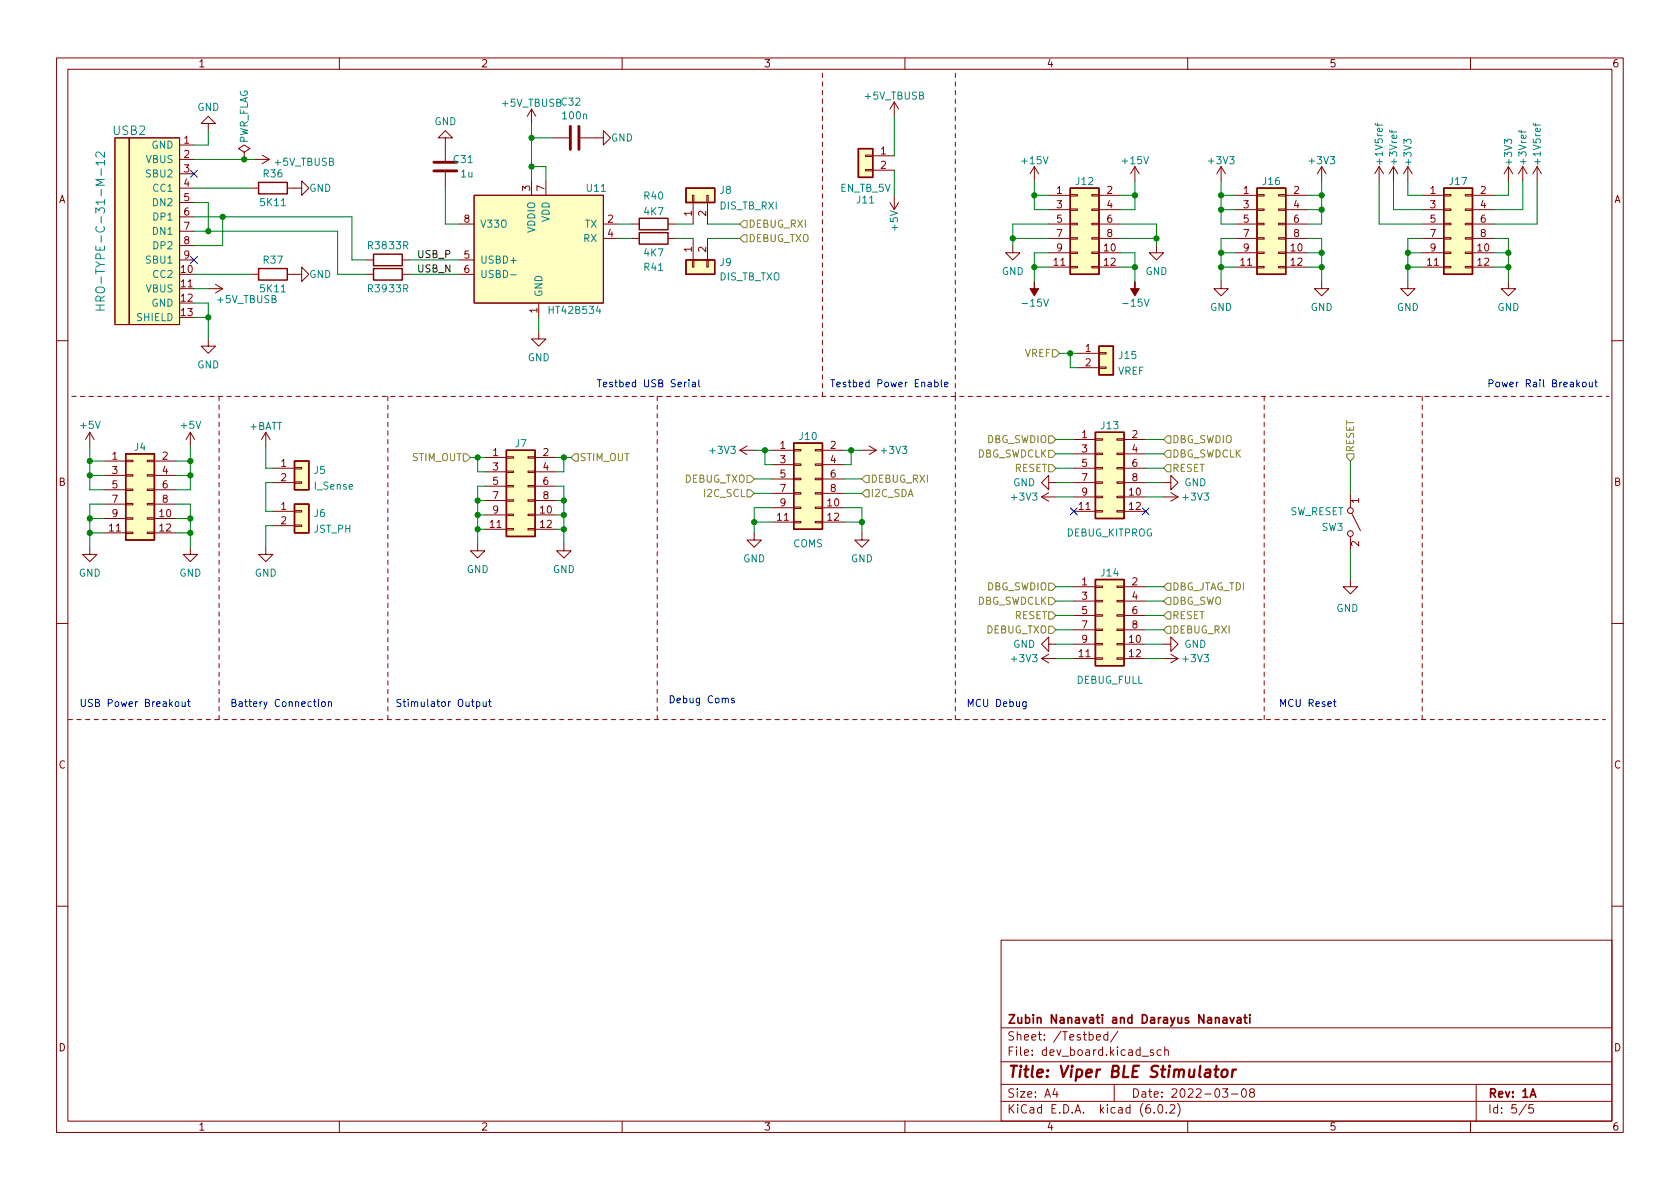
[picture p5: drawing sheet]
<svg xmlns="http://www.w3.org/2000/svg" width="297mm" height="210mm" viewBox="0 0 297 210" stroke-linecap="round" stroke-linejoin="round" font-family="sans-serif">
<g fill="none" stroke="#840000" stroke-width=".18">
<path d="M10 10.2h277v190.1h-277zM12 12.2h273v186.1h-273zM60 10.2v2M94 19.3v2.5M94 19.3l-.8 1.3M94 19.3l.7 1.3M110 10.2v2M158.1 18v2.6M158.1 18l-.7 1.3M158.1 18l.8 1.3M160 10.2v2M210 10.2v2"/>
<path d="M260 10.2v2M20.3 24.4h2.6v33h-2.6zM22.9 24.4h8.8v33h-8.8zM31.7 28.2h2.6M31.7 33.3h2.6M31.7 25.6h2.6M31.7 30.7h2.6M31.7 35.8h2.6M31.7 38.3h2.6M36.8 21.8h1.3l-1.3-1.2-1.2 1.2h1.2v1.3M43.2 26.9l1-.6-1-.7-1 .7 1 .6v1.3M43.2 28.2h.1"/>
<path d="M44.4 33.3h1.3M45.1 28.2h2.5M46.4 27.4l1.2 .8M47.6 28.2l-1.2 .8M50.8 33.3h2.5v-1.3l1.3 1.3-1.3 1.2v-1.2M78.7 24.4h1.3l-1.3-1.3-1.2 1.3h1.2v4M78.7 30.5v2.8M81.3 39.6h2.5M83.8 34.5h22.9v19.1h-22.9zM94 32v2.5M96.5 32v2.5M97.8 24.4h2.8"/>
<path d="M102.6 24.4h4.1v-1.3l1.2 1.3-1.2 1.2v-1.2M106.7 39.6h2.5M111.8 39.6h1.2M118.1 39.6h1.3M122.4 34.5h.3v1.3h-.3zM122.6 35.8v3.8M125 34.5h.2v1.3h-.2zM125.1 35.8v3.8M153 30h1.3v.2h-1.3zM153 27.4h1.3v.3h-1.3zM154.3 27.6h3.8M154.3 30.1h3.8"/>
<path d="M157.4 35.8l.7 1.3M158.1 34.5v2.6M158.9 35.8l-.8 1.3M182.9 29.5l-.8 1.2M182.9 29.5v2.5M182.9 29.5l.7 1.2M185.4 39.6h3.8M185.4 34.5h3.8M185.4 37.1h3.8M189.2 39.5h1.3v.2h-1.3zM189.2 37h1.3v.2h-1.3zM189.2 34.4h1.3v.3h-1.3z"/>
<path d="M193 39.5h1.3v.2h-1.3zM193 37h1.3v.2h-1.3zM193 34.4h1.3v.3h-1.3zM194.3 39.6h3.8M194.3 34.5h3.8M194.3 37.1h3.8M200.7 29.5l-.8 1.2M200.7 29.5v2.5M200.7 29.5l.7 1.2M215.9 29.5l-.8 1.2M215.9 29.5v2.5M215.9 29.5l.8 1.2"/>
<path d="M218.4 39.6h3.8M218.4 34.5h3.8M218.4 37.1h3.8M222.2 39.5h1.3v.2h-1.3zM222.2 37h1.3v.2h-1.3zM222.2 34.4h1.3v.3h-1.3zM226.1 39.5h1.2v.2h-1.2zM226.1 37h1.2v.2h-1.2zM226.1 34.4h1.2v.3h-1.2zM227.3 39.6h3.8M227.3 34.5h3.8M227.3 37.1h3.8"/>
<path d="M233.7 29.5l-.8 1.2M233.7 29.5v2.5M233.7 29.5l.7 1.2M243.8 29.5l-.7 1.2M243.8 29.5v2.5M243.8 29.5l.8 1.2M246.4 29.5l-.8 1.2M246.4 29.5v2.5M246.4 29.5l.7 1.2M248.9 29.5l-.7 1.2M248.9 29.5v2.5M248.9 29.5l.8 1.2"/>
<path d="M251.5 39.6h3.8M251.5 34.5h3.8M251.5 37.1h3.8M255.3 39.5h1.2v.2h-1.2zM255.3 37h1.2v.2h-1.2zM255.3 34.4h1.2v.3h-1.2zM259.1 39.5h1.2v.2h-1.2zM259.1 37h1.2v.2h-1.2zM259.1 34.4h1.2v.3h-1.2zM260.3 39.6h3.9M260.3 34.5h3.9M260.3 37.1h3.9"/>
<path d="M266.7 29.5l-.8 1.2M266.7 29.5v2.5M266.7 29.5l.8 1.2M269.2 29.5l-.7 1.2M269.2 29.5v2.5M269.2 29.5l.8 1.2M271.8 29.5l-.8 1.2M271.8 29.5v2.5M271.8 29.5l.7 1.2M31.7 51h2.6M31.7 46h2.6M31.7 40.9h2.6"/>
<path d="M31.7 43.4h2.6M36.8 59.9v1.3h1.3l-1.3 1.3-1.2-1.3h1.2M36.8 51h2.6M38.1 50.3l1.3 .7M39.4 51l-1.3 .8M44.4 48.5h1.3M50.8 48.5h2.5v-1.3l1.3 1.3-1.3 1.3v-1.3M64.8 48.5h1.2M64.8 46h1.2M71.1 48.5h1.3M71.1 46h1.3M81.3 48.5h2.5"/>
<path d="M81.3 46h2.5M95.2 58.7v1.2h1.3l-1.3 1.3-1.2-1.3h1.2M95.2 53.6v2.5M106.7 42.2h2.5M111.8 42.2h1.2M118.1 42.2h1.3M122.4 46h.3v1.2h-.3zM122.6 42.2v3.8M125 46h.2v1.2h-.2zM125.1 42.2v3.8M179.1 43.4v1.3h1.2l-1.2 1.3-1.3-1.3h1.3M185.4 42.2h3.8"/>
<path d="M185.4 44.7h3.8M185.4 47.2h3.8M189.2 47.1h1.3v.3h-1.3zM189.2 44.6h1.3v.2h-1.3zM189.2 42h1.3v.3h-1.3zM193 47.1h1.3v.3h-1.3zM193 44.6h1.3v.2h-1.3zM193 42h1.3v.3h-1.3zM194.3 42.2h3.8M194.3 44.7h3.8M194.3 47.2h3.8M204.5 43.4v1.3h1.2l-1.2 1.3-1.3-1.3h1.3"/>
<path d="M215.9 49.8v1.2h1.3l-1.3 1.3-1.3-1.3h1.3M218.4 42.2h3.8M218.4 44.7h3.8M218.4 47.2h3.8M222.2 47.1h1.3v.3h-1.3zM222.2 44.6h1.3v.2h-1.3zM222.2 42h1.3v.3h-1.3zM226.1 47.1h1.2v.3h-1.2zM226.1 44.6h1.2v.2h-1.2zM226.1 42h1.2v.3h-1.2zM227.3 42.2h3.8M227.3 44.7h3.8"/>
<path d="M227.3 47.2h3.8M233.7 49.8v1.2h1.2l-1.2 1.3-1.3-1.3h1.3M248.9 49.8v1.2h1.3l-1.3 1.3-1.3-1.3h1.3M251.5 42.2h3.8M251.5 44.7h3.8M251.5 47.2h3.8M255.3 47.1h1.2v.3h-1.2zM255.3 44.6h1.2v.2h-1.2zM255.3 42h1.2v.3h-1.2zM259.1 47.1h1.2v.3h-1.2zM259.1 44.6h1.2v.2h-1.2zM259.1 42h1.2v.3h-1.2z"/>
<path d="M260.3 42.2h3.9M260.3 44.7h3.9M260.3 47.2h3.9M266.7 49.8v1.2h1.3l-1.3 1.3-1.3-1.3h1.3M10 60.2h2M15.9 76.4l-.8 1.3M15.9 76.4v2.6M15.9 76.4l.7 1.3M33.7 76.4l-.8 1.3M33.7 76.4v2.6M33.7 76.4l.7 1.3M47 76.4l-.8 1.3"/>
<path d="M47 76.4v2.6M47 76.4l.8 1.3M130.8 79.6l1.3 .8M130.8 79.6h2.5M132.1 78.9l-1.3 .7M136.5 79.6h3.8M140.3 79.5h1.3v.3h-1.3zM144.1 79.5h1.3v.3h-1.3zM145.4 79.6h3.8M152.4 79.6h2.5M153.7 78.9l1.2 .7M154.9 79.6l-1.2 .8"/>
<path d="M189.9 77.7h3.8M190.5 62.5h3.8M190.5 65h3.8M193.7 77.6h1.2v.2h-1.2zM194.3 64.9h1.3v.2h-1.3zM194.3 62.4h1.3v.2h-1.3zM197.5 77.6h1.3v.2h-1.3zM198.8 77.7h3.8M285 60.2h2M15.9 96.8v1.2h1.2l-1.2 1.3-1.3-1.3h1.3M18.4 81.5h3.8M18.4 91.7h3.8"/>
<path d="M18.4 94.2h3.8M18.4 84.1h3.8M18.4 86.6h3.8M18.4 89.1h3.8M22.2 94.1h1.3v.3h-1.3zM22.2 91.6h1.3v.2h-1.3zM22.2 89h1.3v.3h-1.3zM22.2 86.5h1.3v.2h-1.3zM22.2 83.9h1.3v.3h-1.3zM22.2 81.4h1.3v.3h-1.3zM26 94.1h1.3v.3h-1.3zM26 91.6h1.3v.2h-1.3z"/>
<path d="M26 89h1.3v.3h-1.3zM26 86.5h1.3v.2h-1.3zM26 83.9h1.3v.3h-1.3zM26 81.4h1.3v.3h-1.3zM27.3 81.5h3.8M27.3 91.7h3.8M27.3 94.2h3.8M27.3 84.1h3.8M27.3 86.6h3.8M27.3 89.1h3.8M33.7 96.8v1.2h1.2l-1.2 1.3-1.3-1.3h1.3M47 96.8v1.2h1.3l-1.3 1.3-1.3-1.3h1.3"/>
<path d="M48.3 90.4h3.8M48.3 93h3.8M48.3 82.8h3.8M48.3 85.3h3.8M52.1 92.8h1.2v.3h-1.2zM52.1 90.3h1.2v.2h-1.2zM52.1 85.2h1.2v.3h-1.2zM52.1 82.7h1.2v.2h-1.2zM84.5 96.1v1.3h1.2l-1.2 1.3-1.3-1.3h1.3M85.7 80.9h3.8M85.7 91.1h3.8M85.7 93.6h3.8"/>
<path d="M85.7 83.4h3.8M85.7 86h3.8M85.7 88.5h3.8M89.5 93.5h1.3v.2h-1.3zM89.5 90.9h1.3v.3h-1.3zM89.5 88.4h1.3v.2h-1.3zM89.5 85.8h1.3v.3h-1.3zM89.5 83.3h1.3v.3h-1.3zM89.5 80.8h1.3v.2h-1.3zM93.3 93.5h1.3v.2h-1.3zM93.3 90.9h1.3v.3h-1.3zM93.3 88.4h1.3v.2h-1.3z"/>
<path d="M93.3 85.8h1.3v.3h-1.3zM93.3 83.3h1.3v.3h-1.3zM93.3 80.8h1.3v.2h-1.3zM94.6 80.9h3.8M94.6 91.1h3.8M94.6 93.6h3.8M94.6 83.4h3.8M94.6 86h3.8M94.6 88.5h3.8M99.7 96.1v1.3h1.3l-1.3 1.3-1.3-1.3h1.3M133.3 94.2v1.3h1.3l-1.3 1.3-1.2-1.3h1.2M136.5 89.8h3.8"/>
<path d="M136.5 92.3h3.8M136.5 82.2h3.8M136.5 84.7h3.8M136.5 87.2h3.8M140.3 92.2h1.3v.3h-1.3zM140.3 89.7h1.3v.2h-1.3zM140.3 87.1h1.3v.3h-1.3zM140.3 84.6h1.3v.2h-1.3zM140.3 82h1.3v.3h-1.3zM144.1 92.2h1.3v.3h-1.3zM144.1 89.7h1.3v.2h-1.3zM144.1 87.1h1.3v.3h-1.3z"/>
<path d="M144.1 84.6h1.3v.2h-1.3zM144.1 82h1.3v.3h-1.3zM145.4 89.8h3.8M145.4 92.3h3.8M145.4 82.2h3.8M145.4 84.7h3.8M145.4 87.2h3.8M152.4 94.2v1.3h1.3l-1.3 1.3-1.3-1.3h1.3M184.1 87.9h2.6M184.1 87.9l1.3 .7M185.4 85.3v-1.2l-1.3 1.2 1.3 1.3v-1.3h1.3M185.4 87.1l-1.3 .8"/>
<path d="M189.9 87.9h3.8M189.9 90.4h3.8M189.9 82.8h3.8M189.9 85.3h3.8M189.9 80.3h3.8M193.7 90.3h1.2v.2h-1.2zM193.7 87.8h1.2v.2h-1.2zM193.7 85.2h1.2v.3h-1.2zM193.7 82.7h1.2v.2h-1.2zM193.7 80.1h1.2v.3h-1.2zM197.5 90.3h1.3v.2h-1.3zM197.5 87.8h1.3v.2h-1.3z"/>
<path d="M197.5 85.2h1.3v.3h-1.3zM197.5 82.7h1.3v.2h-1.3zM197.5 80.1h1.3v.3h-1.3zM198.8 87.9h3.8M198.8 90.4h3.8M198.8 82.8h3.8M198.8 85.3h3.8M198.8 80.3h3.8M205.7 85.3h1.3v1.3l1.3-1.3-1.3-1.2v1.2M205.7 87.9h2.6M207 87.1l1.3 .8M208.3 87.9l-1.3 .7"/>
<path d="M238.8 87.2v2.6M238.8 94.9v2.5M239 90.8l1.5 3M10 110.2h2M184.1 116.5h2.6M184.1 116.5l1.3 .7M185.4 113.9v-1.3l-1.3 1.3 1.3 1.3v-1.3h1.3M185.4 115.7l-1.3 .8M189.9 116.5h3.8M189.9 103.8h3.8M189.9 113.9h3.8M189.9 106.3h3.8"/>
<path d="M189.9 108.8h3.8M189.9 111.4h3.8M193.7 116.3h1.2v.3h-1.2zM193.7 113.8h1.2v.2h-1.2zM193.7 111.2h1.2v.3h-1.2zM193.7 108.7h1.2v.3h-1.2zM193.7 106.2h1.2v.2h-1.2zM193.7 103.6h1.2v.3h-1.2zM197.5 116.3h1.3v.3h-1.3zM197.5 113.8h1.3v.2h-1.3zM197.5 111.2h1.3v.3h-1.3zM197.5 108.7h1.3v.3h-1.3z"/>
<path d="M197.5 106.2h1.3v.2h-1.3zM197.5 103.6h1.3v.3h-1.3zM198.8 116.5h3.8M198.8 103.8h3.8M198.8 113.9h3.8M198.8 106.3h3.8M198.8 108.8h3.8M198.8 111.4h3.8M205.7 113.9h1.3v-1.3l1.3 1.3-1.3 1.3v-1.3M205.7 116.5h2.6M207 115.7l1.3 .8M208.3 116.5l-1.3 .7"/>
<path d="M238.8 102.5v1.3h1.2l-1.2 1.2-1.3-1.2h1.3M285 110.2h2M10 160.2h2M177 166.3h108v32h-108zM285 160.2h2M60 198.3v2M110 198.3v2M160 198.3v2M177 194.8h108M177 191.8h108M177 187.8h108M177 181.8h108"/>
<path d="M186.5 192.5l-.4 1h1M186.9 193v1M193.9 183.4l.7-.1-.1-.3-.4-.1-.2 .2v.8h.6M195.9 183l-.5-.1-.3 .3v.4l.2 .3h.6M195.9 182.4v1.5M197 191.8v3M197.6 182.4l-1.2 1.9M201.9 186.8h1.2M203.9 185.7l-.3-.1-.2 .2v.3l.5 .1v.4h-.5M204.1 196.7v.1M204.9 195.4l.2-.1a.81 .81 0 0 1 .6 .7 .81 .81 0 0 1-.3 .8h-.2a.81 .81 0 0 1-.6-.6 .81 .81 0 0 1 .3-.8zM205.3 185.7l-.4-.1-.3 .3v.4l.1 .3h.6"/>
<path d="M205.9 185.8l.2-.2 .4 .1 .1 .9M205.9 185.1v1.5M206.2 196.7v.1M206.9 195.5l.5-.2 .2 .2 .1 .3-.9 1h.9M208.2 195.1a1.72 1.72 0 0 1 0 2.3M210 198.3v2M216.1 192.5h1l-.5 .6 .4 .1v.7l-.2 .1h-.4l-.3-.1M217.7 193.5h1.2M219.7 192.6l.2-.1a.81 .81 0 0 1 .5 .7 .81 .81 0 0 1-.3 .8h-.1a.81 .81 0 0 1-.6-.6 .81 .81 0 0 1 .3-.8zM221.2 193.2l-.3-.3 .1-.2 .2-.2 .4 .1 .2 .2-.1 .2-.6 .2-.2 .3 .1 .4 .2 .1h.4l.2-.3-.1-.4-.2-.1M260 198.3v2M261 191.8v6.5"/>
<path d="M269.9 195.3l-1.3 1.9M271.1 195.3h-.7l-.1 .7 .2-.1 .5 .1 .2 .2-.1 .5-.2 .1-.6-.1"/>
<circle cx="238.8" cy="94.4" r=".51"/>
<circle cx="238.8" cy="90.3" r=".51"/>
</g>
<path d="M217.5 179.9l.3 1 .4-1M219.9 179.9h.6M220.1 179.4v1.3l.4 .2M221 179.4v.2M221 179.9v1M216.3 180h.5l.1 .9M216.9 180.3l-.5 .1a.29 .29 0 0 0-.2 .2 .29 .29 0 0 0 .2 .3h.5M218.8 180h.5l.1 .9M219.4 180.3l-.5 .1a.29 .29 0 0 0-.2 .2 .29 .29 0 0 0 .2 .3h.5M270.6 194l.5-1.5 .5 1.5" fill="none" stroke="#840000" stroke-width=".3"/>
<path d="M214.7 189.1h.8M215.1 188.5l-.2 1.7 .1 .2 .3 .1M216.1 189.3a.52 .52 0 0 1 .6-.2 .52 .52 0 0 1 .4 .4l-.1 .6a.55 .55 0 0 1-.5 .4 .55 .55 0 0 1-.6-.4zM218 189.1l-.2 1.4M218.5 189.1l-.4 .1-.2 .3" fill="none" stroke="#840000" stroke-width=".4"/>
<g fill="none" stroke="#840000" stroke-width=".25">
<path d="M45.7 32.3h5.1v2h-5.1zM113 38.6h5.1v2h-5.1zM121.3 33.3h5.1v2.5h-5.1zM151.8 26.3h2.5v5.1h-2.5zM189.2 33.3h5.1v15.2h-5.1zM222.2 33.3h5.1v15.2h-5.1zM255.3 33.3h5v15.2h-5zM45.7 47.5h5.1v2h-5.1zM66 47.5h5.1v2h-5.1zM66 45h5.1v2h-5.1zM113 41.1h5.1v2.1h-5.1zM121.3 46h5.1v2.5h-5.1z"/>
<path d="M89.5 79.6h5.1v15.3h-5.1zM140.3 78.4h5.1v15.2h-5.1zM193.7 76.4h5.1v15.3h-5.1zM194.3 61.2h2.5v5.1h-2.5zM22.2 80.3h5.1v15.2h-5.1zM52.1 89.1h2.5v5.1h-2.5zM52.1 81.5h2.5v5.1h-2.5zM193.7 102.5h5.1v15.2h-5.1z"/>
</g>
<g fill="#ffffc2" stroke="#ffffc2" stroke-width=".18">
<path d="M89.5 79.6h5.1v15.3h-5.1z"/>
<path d="M83.8 34.5h22.9v19.1h-22.9z"/>
<path d="M121.3 33.3h5.1v2.5h-5.1z"/>
<path d="M121.3 46h5.1v2.5h-5.1z"/>
<path d="M194.3 61.2h2.5v5.1h-2.5z"/>
<path d="M151.8 26.3h2.5v5.1h-2.5z"/>
<path d="M20.3 24.4h2.6v33h-2.6z"/>
<path d="M22.9 24.4h8.8v33h-8.8z"/>
<path d="M22.2 80.3h5.1v15.2h-5.1z"/>
<path d="M52.1 89.1h2.5v5.1h-2.5z"/>
<path d="M52.1 81.5h2.5v5.1h-2.5z"/>
<path d="M222.2 33.3h5.1v15.2h-5.1z"/>
<path d="M189.2 33.3h5.1v15.2h-5.1z"/>
<path d="M193.7 76.4h5.1v15.3h-5.1z"/>
<path d="M140.3 78.4h5.1v15.2h-5.1z"/>
<path d="M193.7 102.5h5.1v15.2h-5.1z"/>
<path d="M255.3 33.3h5v15.2h-5z"/>
</g>
<g fill="none" stroke="#008484" stroke-width=".18">
<path d="M18.5 28.8h-1.6l.5 .4M18.5 26.9v.9l-1.1-.9-.3 .1-.2 .2 .2 .6M18.5 28.3v.9M243.1 21.8l.2 .3h1.1M243.6 21.8v.5M271.1 21.8l.2 .3h1.1M271.5 21.8v.5M16.9 54.8h1.6M16.9 54h1.6M17.7 54v.8M17.7 53.2v-.7l-.2-.1h-.4l-.2 .2v.6h1.6M18.5 52.4l-.8 .5"/>
<path d="M90.3 48.6h1"/>
</g>
<path d="M76.7 28.7h4.1M76.7 30.2h4.1M100.8 22.3v4.1M102.4 22.3v4.1" fill="none" stroke="#840000" stroke-width=".51"/>
<g fill="#840000" stroke="#840000" stroke-width=".18">
<path d="M200.7 49.8v1.2h.7l-.7 1.3-.8-1.3h.8z"/>
<path d="M182.9 49.8v1.2h.7l-.7 1.3-.8-1.3h.8z"/>
</g>
<g fill="none" stroke="#848400" stroke-width=".18">
<path d="M131.4 39h.7v1.3h-.7l-.6-.7zM131.4 41.5h.7v1.3h-.7l-.6-.6zM185.4 79.6h.7l.6 .7-.6 .6h-.7zM185.4 77.1h.7l.6 .6-.6 .7h-.7zM186.1 61.8h.6l.6 .7-.6 .6h-.6zM206.4 79.6h.6v1.3h-.6l-.7-.6zM206.4 77.1h.6v1.3h-.6l-.7-.7zM81.9 80.3h.6l.7 .6-.7 .6h-.6zM101.6 80.3h.6v1.2h-.6l-.6-.6zM132.1 86.6h.6l.6 .6-.6 .7h-.6zM132.1 84.1h.6l.6 .6-.6 .6h-.6zM153 84.1h.7v1.2h-.7l-.6-.6z"/>
<path d="M153 86.6h.7v1.3h-.7l-.6-.7zM185.4 82.2h.7l.6 .6-.6 .6h-.7zM206.4 82.2h.6v1.2h-.6l-.7-.6zM238.1 80.3h1.3v.6l-.6 .6-.7-.6zM185.4 105.7h.7l.6 .6-.6 .6h-.7zM185.4 103.1h.7l.6 .7-.6 .6h-.7zM185.4 110.7h.7l.6 .7-.6 .6h-.7zM185.4 108.2h.7l.6 .6-.6 .7h-.7zM206.4 103.1h.6v1.3h-.6l-.7-.6zM206.4 105.7h.6v1.2h-.6l-.7-.6zM206.4 110.7h.6v1.3h-.6l-.7-.6zM206.4 108.2h.6v1.3h-.6l-.7-.7z"/>
</g>
<g fill="none" stroke="#0000c2" stroke-width=".18">
<path d="M121.8 67.1v.2M121.8 67.6v.8M122.4 67.6h.5l.1 .8M123 67.9h-.5l-.1 .2 .1 .3h.5M123.6 67.1v1.1l.2 .2M165.3 67.6h.3l.3 .2-.1 .6h-.5M165.3 67.1v1.3M166.4 67.1v1.1l.2 .2M167 68l.6-.1v-.3h-.4l-.2 .2 .1 .6h.5M279.8 67.7l.2-.1 .4 .1v.5l-.1 .2h-.3l-.2-.1zM281 67.6v.8h.4l.1-.1M281.5 67.6v.8"/>
<path d="M282 67.6h.4M282.1 67.1v1.1l.3 .2M31.1 124.1h.3l.2 .2v.4l-.2 .2h-.3l-.1-.2zM32.2 124.1v.8h.4l.1-.1M32.7 124.1v.8M33.2 124.1h.4M33.3 123.7v1.1l.3 .1M56.3 123.7v.1M56.3 124.1v.8M57 124.1h.3l.2 .2v.4l-.2 .2h-.3l-.1-.2zM58.1 124.2l.2-.1h.3v.8M58.1 124.1v.8"/>
<path d="M84.3 124.1h.3l.3 .2-.2 .6h-.4M84.3 124.1v1.3M85.4 124.1l.1 .8h.3l.2-.1M86 124.1v.8M86.4 124.1h.5M86.6 123.7v1.1l.3 .1M129.8 123.5h-.3l-.2 .1 .1 .2 .4 .1v.3h-.5M181.4 124.1v1l-.2 .3-.3-.1M181.4 124.1h-.3l-.3 .2 .1 .6h.5M235.8 124.1h.4M235.9 123.7v1.1l.3 .1"/>
</g>
<path d="M145.4 12.9v57.2M168.9 12.9v57.2M12.7 70.1h271.8M38.7 70.1v57.1M68.6 70.1v57.1M116.2 70.1v57.1M168.9 70.1v57.1M223.5 70.1v57.1M251.5 70.1v57.1M12.1 127.2h271.7" fill="none" stroke="#840000" stroke-width=".18" stroke-dasharray=".8 .8"/>
<g fill="none" stroke="#008400" stroke-width=".18">
<path d="M34.3 28.2h10.8M34.3 35.8h2.5v5.1M34.3 33.3h10.1M34.3 38.3h27.9v7.7h2.6M36.8 23.1v2.5h-2.5M39.4 38.3v5.1h-5.1M78.7 33.3v6.3h2.6M94 29.5h2.5v2.5M94 21.8v10.2M94 24.4h3.8M109.2 39.6h2.6M119.4 39.6h3.2"/>
<path d="M125.1 39.6h5.7M158.1 20.6v7M158.1 30.1v4.4M182.9 34.5h2.5M182.9 32v5.1h2.5M185.4 39.6h-6.3v3.8M198.1 39.6h6.4v3.8M198.1 34.5h2.6M200.7 32v5.1h-2.6M215.9 32v7.6h2.5M215.9 34.5h2.5M215.9 37.1h2.5"/>
<path d="M231.1 34.5h2.6M231.1 37.1h2.6M233.7 32v7.6h-2.6M243.8 32v7.6h7.7M246.4 32v5.1h5.1M248.9 32v2.5h2.6M266.7 32v2.5h-2.5M269.2 32v5.1h-5M271.8 32v7.6h-7.6M34.3 48.5h10.1M34.3 40.9h25.4v7.6h5.1M34.3 53.6h2.5v6.3"/>
<path d="M34.3 56.1h2.5M34.3 51h2.5M72.4 48.5h8.9M72.4 46h8.9M95.2 56.1v2.6M109.2 42.2h2.6M119.4 42.2h3.2M125.1 42.2h5.7M179.1 42.2h6.3M182.9 47.2h2.5M185.4 44.7h-2.5v5.1M198.1 42.2h6.4"/>
<path d="M198.1 44.7h2.6v5.1M198.1 47.2h2.6M215.9 44.7h2.5M215.9 47.2h2.5M218.4 42.2h-2.5v7.6M231.1 42.2h2.6v7.6M231.1 44.7h2.6M231.1 47.2h2.6M248.9 44.7h2.6M248.9 47.2h2.6M251.5 42.2h-2.6v7.6M264.2 42.2h2.5v7.6"/>
<path d="M264.2 44.7h2.5M264.2 47.2h2.5M15.9 79v7.6h2.5M33.7 79v7.6h-2.6M47 79v3.8h1.3M133.3 79.6h3.2M135.3 79.6v2.6h1.2M149.2 79.6h3.2M150.5 79.6v2.6h-1.3M186.7 77.7h3.2M187.3 62.5h3.2M189.2 62.5v2.5h1.3"/>
<path d="M202.6 77.7h3.1M15.9 91.7h2.5M15.9 94.2h2.5M15.9 81.5h2.5M15.9 84.1h2.5M18.4 89.1h-2.5v7.7M31.1 89.1h2.6v7.7M31.1 91.7h2.6M31.1 94.2h2.6M31.1 81.5h2.6M31.1 84.1h2.6M48.3 85.3h-1.3v5.1h1.3"/>
<path d="M48.3 93h-1.3v3.8M83.2 80.9h2.5M84.5 80.9v2.5h1.2M84.5 88.5h1.2M84.5 91.1h1.2M84.5 93.6h1.2M85.7 86h-1.2v10.1M98.4 86h1.3v10.1M98.4 80.9h2.6M98.4 88.5h1.3M98.4 91.1h1.3M98.4 93.6h1.3"/>
<path d="M99.7 80.9v2.5h-1.3M133.3 87.2h3.2M133.3 92.3h3.2M133.3 84.7h3.2M136.5 89.8h-3.2v4.4M149.2 89.8h3.2v4.4M149.2 87.2h3.2M149.2 92.3h3.2M149.2 84.7h3.2M186.7 80.3h3.2M186.7 85.3h3.2M186.7 87.9h3.2"/>
<path d="M186.7 82.8h3.2M202.6 80.3h3.1M202.6 85.3h3.1M202.6 87.9h3.1M202.6 82.8h3.1M238.8 81.5v5.7M238.8 97.4v5.1M186.7 106.3h3.2M186.7 113.9h3.2M186.7 116.5h3.2M186.7 111.4h3.2M186.7 108.8h3.2"/>
<path d="M186.7 103.8h3.2M202.6 106.3h3.1M202.6 113.9h3.1M202.6 116.5h3.1M202.6 111.4h3.1M202.6 108.8h3.1M202.6 103.8h3.1"/>
</g>
<path d="M33.7 30.1l1.2 1.2M34.9 30.1l-1.2 1.2M33.7 45.4l1.2 1.2M34.9 45.4l-1.2 1.2M189.3 89.8l1.2 1.2M190.5 89.8l-1.2 1.2M202 89.8l1.2 1.2M203.2 89.8l-1.2 1.2" fill="none" stroke="#000084" stroke-width=".18"/>
<g fill="#008400" stroke="#008400" stroke-width=".18">
<circle cx="99.7" cy="80.9" r=".46"/>
<circle cx="99.7" cy="91.1" r=".46"/>
<circle cx="99.7" cy="88.5" r=".46"/>
<circle cx="84.5" cy="80.9" r=".46"/>
<circle cx="99.7" cy="93.6" r=".46"/>
<circle cx="179.1" cy="42.2" r=".46"/>
<circle cx="135.3" cy="79.6" r=".46"/>
<circle cx="182.9" cy="47.2" r=".46"/>
<circle cx="182.9" cy="34.5" r=".46"/>
<circle cx="15.9" cy="81.5" r=".46"/>
<circle cx="15.9" cy="84.1" r=".46"/>
<circle cx="15.9" cy="94.2" r=".46"/>
<circle cx="15.9" cy="91.7" r=".46"/>
<circle cx="39.4" cy="38.3" r=".46"/>
<circle cx="36.8" cy="56.1" r=".46"/>
<circle cx="36.8" cy="40.9" r=".46"/>
<circle cx="43.2" cy="28.2" r=".46"/>
<circle cx="94" cy="24.4" r=".46"/>
<circle cx="94" cy="29.5" r=".46"/>
<circle cx="189.2" cy="62.5" r=".46"/>
<circle cx="200.7" cy="47.2" r=".46"/>
<circle cx="204.5" cy="42.2" r=".46"/>
<circle cx="266.7" cy="44.7" r=".46"/>
<circle cx="233.7" cy="44.7" r=".46"/>
<circle cx="233.7" cy="47.2" r=".46"/>
<circle cx="248.9" cy="47.2" r=".46"/>
<circle cx="266.7" cy="47.2" r=".46"/>
<circle cx="152.4" cy="92.3" r=".46"/>
<circle cx="133.3" cy="92.3" r=".46"/>
<circle cx="150.5" cy="79.6" r=".46"/>
<circle cx="215.9" cy="47.2" r=".46"/>
<circle cx="215.9" cy="44.7" r=".46"/>
<circle cx="200.7" cy="34.5" r=".46"/>
<circle cx="233.7" cy="34.5" r=".46"/>
<circle cx="215.9" cy="34.5" r=".46"/>
<circle cx="215.9" cy="37.1" r=".46"/>
<circle cx="84.5" cy="91.1" r=".46"/>
<circle cx="84.5" cy="88.5" r=".46"/>
<circle cx="84.5" cy="93.6" r=".46"/>
<circle cx="33.7" cy="91.7" r=".46"/>
<circle cx="33.7" cy="94.2" r=".46"/>
<circle cx="33.7" cy="84.1" r=".46"/>
<circle cx="33.7" cy="81.5" r=".46"/>
<circle cx="248.9" cy="44.7" r=".46"/>
<circle cx="233.7" cy="37.1" r=".46"/>
</g>
<text font-size="2.8" fill="#840000" x="178" y="190.6">Title: Viper BLE Stimulator</text>
<g font-size="2.1" fill="#008484">
<text x="20" y="23.9">USB2</text>
<text x="18.5" y="51.8" transform="rotate(-90 18.5 51.8)">HRO-TYPE-C-31-M-12</text>
</g>
<g font-size="2.1" fill="#840000">
<text x="178" y="184">Sheet: /Testbed/</text>
<text x="178" y="181">Zubin Nanavati and Darayus Nanavati</text>
<text x="178" y="186.7">File: dev_board.kicad_sch</text>
<text x="178" y="196.9">KiCad E.D.A. kicad (6.0.2)</text>
<text x="178" y="194.1">Size: A4</text>
<text x="200" y="194.1">Date: 2022-03-08</text>
<text x="263" y="194.1">Rev: 1A</text>
<text x="263" y="196.9">Id: 5/5</text>
</g>
<g font-size="1.8" fill="#840000">
<text x="35" y="11.9">1</text>
<text x="85" y="11.9">2</text>
<text x="135" y="11.9">3</text>
<text x="185" y="11.9">4</text>
<text x="235" y="11.9">5</text>
<text x="285" y="11.9">6</text>
<text x="32.5" y="25.4">1</text>
<text x="32.5" y="27.9">2</text>
<text x="155.7" y="27.3">1</text>
<text x="155.7" y="29.8">2</text>
<text x="10.3" y="35.9">A</text>
<text x="32.5" y="30.5">3</text>
<text x="32.5" y="33">4</text>
<text x="32.5" y="35.6">5</text>
<text x="93.7" y="33.8" transform="rotate(-90 93.7 33.8)">3</text>
<text x="96.3" y="33.8" transform="rotate(-90 96.3 33.8)">7</text>
<text x="186.8" y="34.3">1</text>
<text x="195.7" y="34.3">2</text>
<text x="219.9" y="34.3">1</text>
<text x="228.7" y="34.3">2</text>
<text x="252.9" y="34.3">1</text>
<text x="261.8" y="34.3">2</text>
<text x="285.3" y="35.9">A</text>
<text x="32.5" y="38.1">6</text>
<text x="32.5" y="40.6">7</text>
<text x="82.1" y="39.4">8</text>
<text x="107.5" y="39.4">2</text>
<text x="107.5" y="41.9">4</text>
<text x="122.3" y="38.2" transform="rotate(-90 122.3 38.2)">1</text>
<text x="124.8" y="38.2" transform="rotate(-90 124.8 38.2)">2</text>
<text x="186.8" y="36.8">3</text>
<text x="186.8" y="39.4">5</text>
<text x="186.8" y="41.9">7</text>
<text x="195.7" y="36.8">4</text>
<text x="195.7" y="39.4">6</text>
<text x="195.7" y="41.9">8</text>
<text x="219.9" y="36.8">3</text>
<text x="219.9" y="39.4">5</text>
<text x="219.9" y="41.9">7</text>
<text x="228.7" y="36.8">4</text>
<text x="228.7" y="39.4">6</text>
<text x="228.7" y="41.9">8</text>
<text x="252.9" y="36.8">3</text>
<text x="252.9" y="39.4">5</text>
<text x="252.9" y="41.9">7</text>
<text x="261.8" y="36.8">4</text>
<text x="261.8" y="39.4">6</text>
<text x="261.8" y="41.9">8</text>
<text x="32.5" y="43.2">8</text>
<text x="32.5" y="45.7">9</text>
<text x="82.1" y="45.7">5</text>
<text x="122.3" y="44.6" transform="rotate(-90 122.3 44.6)">1</text>
<text x="124.8" y="44.6" transform="rotate(-90 124.8 44.6)">2</text>
<text x="186.3" y="47">11</text>
<text x="186.8" y="44.4">9</text>
<text x="195.2" y="44.4">10</text>
<text x="195.2" y="47">12</text>
<text x="219.4" y="47">11</text>
<text x="219.9" y="44.4">9</text>
<text x="228.3" y="44.4">10</text>
<text x="228.3" y="47">12</text>
<text x="252.4" y="47">11</text>
<text x="252.9" y="44.4">9</text>
<text x="261.3" y="44.4">10</text>
<text x="261.3" y="47">12</text>
<text x="32" y="48.3">10</text>
<text x="32" y="50.8">11</text>
<text x="32" y="53.3">12</text>
<text x="82.1" y="48.3">6</text>
<text x="32" y="55.9">13</text>
<text x="95" y="55.4" transform="rotate(-90 95 55.4)">1</text>
<text x="191.9" y="62.2">1</text>
<text x="191.9" y="64.8">2</text>
<text x="191.3" y="77.5">1</text>
<text x="200.2" y="77.5">2</text>
<text x="19.8" y="81.3">1</text>
<text x="19.8" y="83.8">3</text>
<text x="28.7" y="81.3">2</text>
<text x="28.7" y="83.8">4</text>
<text x="49.7" y="82.5">1</text>
<text x="87.1" y="80.6">1</text>
<text x="87.1" y="83.2">3</text>
<text x="96" y="80.6">2</text>
<text x="96" y="83.2">4</text>
<text x="137.9" y="79.4">1</text>
<text x="137.9" y="81.9">3</text>
<text x="146.8" y="79.4">2</text>
<text x="146.8" y="81.9">4</text>
<text x="191.3" y="80">3</text>
<text x="191.3" y="82.5">5</text>
<text x="200.2" y="80">4</text>
<text x="200.2" y="82.5">6</text>
<text x="10.3" y="85.9">B</text>
<text x="19.8" y="86.4">5</text>
<text x="19.8" y="88.9">7</text>
<text x="28.7" y="86.4">6</text>
<text x="28.7" y="88.9">8</text>
<text x="49.7" y="85.1">2</text>
<text x="87.1" y="85.7">5</text>
<text x="87.1" y="88.3">7</text>
<text x="96" y="85.7">6</text>
<text x="96" y="88.3">8</text>
<text x="137.9" y="84.4">5</text>
<text x="137.9" y="87">7</text>
<text x="137.9" y="89.5">9</text>
<text x="146.3" y="89.5">10</text>
<text x="146.8" y="84.4">6</text>
<text x="146.8" y="87">8</text>
<text x="191.3" y="85.1">7</text>
<text x="191.3" y="87.6">9</text>
<text x="199.7" y="87.6">10</text>
<text x="200.2" y="85.1">8</text>
<text x="240.3" y="89" transform="rotate(-90 240.3 89)">1</text>
<text x="285.3" y="85.9">B</text>
<text x="19.3" y="94">11</text>
<text x="19.8" y="91.4">9</text>
<text x="28.2" y="91.4">10</text>
<text x="28.2" y="94">12</text>
<text x="49.7" y="90.2">1</text>
<text x="49.7" y="92.7">2</text>
<text x="86.6" y="93.3">11</text>
<text x="87.1" y="90.8">9</text>
<text x="95.5" y="90.8">10</text>
<text x="95.5" y="93.3">12</text>
<text x="137.4" y="92.1">11</text>
<text x="146.3" y="92.1">12</text>
<text x="190.8" y="90.2">11</text>
<text x="199.7" y="90.2">12</text>
<text x="240.3" y="96.6" transform="rotate(-90 240.3 96.6)">2</text>
<text x="191.3" y="103.5">1</text>
<text x="191.3" y="106">3</text>
<text x="200.2" y="103.5">2</text>
<text x="200.2" y="106">4</text>
<text x="191.3" y="108.6">5</text>
<text x="191.3" y="111.1">7</text>
<text x="191.3" y="113.7">9</text>
<text x="199.7" y="113.7">10</text>
<text x="200.2" y="108.6">6</text>
<text x="200.2" y="111.1">8</text>
<text x="190.8" y="116.2">11</text>
<text x="199.7" y="116.2">12</text>
<text x="10.3" y="135.9">C</text>
<text x="285.3" y="135.9">C</text>
<text x="10.3" y="185.9">D</text>
<text x="285.3" y="185.9">D</text>
<text x="35" y="199.9">1</text>
<text x="85" y="199.9">2</text>
<text x="135" y="199.9">3</text>
<text x="185" y="199.9">4</text>
<text x="235" y="199.9">5</text>
<text x="285" y="199.9">6</text>
</g>
<g font-size="1.8" fill="#008484">
<text x="153" y="17.6">+5V_TBUSB</text>
<text x="34.9" y="19.6">GND</text>
<text x="76.8" y="22.1">GND</text>
<text x="88.8" y="18.9">+5V_TBUSB C32</text>
<text x="99.6" y="21.1">100n</text>
<text x="25.8" y="28.8">VBUS</text>
<text x="26.8" y="26.3">GND</text>
<text x="43.8" y="25.5" transform="rotate(-90 43.8 25.5)">PWR_FLAG</text>
<text x="48.6" y="29.3">+5V_TBUSB</text>
<text x="80.3" y="28.8">C31</text>
<text x="108" y="25">GND</text>
<text x="180.8" y="29">+15V</text>
<text x="198.6" y="29">+15V</text>
<text x="213.8" y="29">+3V3</text>
<text x="231.6" y="29">+3V3</text>
<text x="244.5" y="28.8" transform="rotate(-90 244.5 28.8)">+1V5ref</text>
<text x="247" y="28.9" transform="rotate(-90 247 28.9)">+3Vref</text>
<text x="249.6" y="29" transform="rotate(-90 249.6 29)">+3V3</text>
<text x="267.3" y="29" transform="rotate(-90 267.3 29)">+3V3</text>
<text x="269.9" y="28.9" transform="rotate(-90 269.9 28.9)">+3Vref</text>
<text x="272.4" y="28.8" transform="rotate(-90 272.4 28.8)">+1V5ref</text>
<text x="26" y="31.4">SBU2</text>
<text x="27.2" y="33.9">CC1</text>
<text x="46.6" y="31.4">R36</text>
<text x="54.7" y="33.9">GND</text>
<text x="81.5" y="31.4">1u</text>
<text x="103.8" y="33.9">U11</text>
<text x="113.9" y="35.3">R40</text>
<text x="127.3" y="34.3">J8</text>
<text x="148.6" y="33.9">EN_TB_5V</text>
<text x="151.6" y="36">J11</text>
<text x="190.3" y="32.7">J12</text>
<text x="223.3" y="32.7">J16</text>
<text x="256.3" y="32.7">J17</text>
<text x="27.2" y="36.4">DN2</text>
<text x="27.2" y="41.5">DN1</text>
<text x="27.3" y="39">DP1</text>
<text x="46.1" y="36.4">5K11</text>
<text x="84.8" y="40.3">V33O</text>
<text x="94.6" y="41.2" transform="rotate(-90 94.6 41.2)">VDDIO</text>
<text x="97.2" y="39.3" transform="rotate(-90 97.2 39.3)">VDD</text>
<text x="103.4" y="40.3">TX</text>
<text x="113.9" y="38">4K7</text>
<text x="127.3" y="37">DIS_TB_RXI</text>
<text x="158.7" y="40.7" transform="rotate(-90 158.7 40.7)">+5V</text>
<text x="26" y="46.6">SBU1</text>
<text x="27.3" y="44.1">DP2</text>
<text x="46.6" y="46.6">R37</text>
<text x="65.1" y="44.1">R38</text>
<text x="68.9" y="44.1">33R</text>
<text x="84.8" y="46.6">USBD+</text>
<text x="103.2" y="42.8">RX</text>
<text x="113.9" y="47.9">R41</text>
<text x="113.9" y="45.3">4K7</text>
<text x="127.3" y="47">J9</text>
<text x="25.8" y="51.7">VBUS</text>
<text x="27.2" y="49.1">CC2</text>
<text x="38.5" y="53.6">+5V_TBUSB</text>
<text x="46.1" y="51.7">5K11</text>
<text x="54.7" y="49.1">GND</text>
<text x="65.1" y="51.7">R39</text>
<text x="68.9" y="51.7">33R</text>
<text x="84.8" y="49.1">USBD-</text>
<text x="95.9" y="52.6" transform="rotate(-90 95.9 52.6)">GND</text>
<text x="127.1" y="49.6">DIS_TB_TXO</text>
<text x="177.1" y="48.6">GND</text>
<text x="202.5" y="48.6">GND</text>
<text x="24.2" y="56.8">SHIELD</text>
<text x="26.8" y="54.2">GND</text>
<text x="97.3" y="55.5">HT42B534</text>
<text x="181.1" y="54.2">-15V</text>
<text x="198.9" y="54.2">-15V</text>
<text x="213.9" y="55">GND</text>
<text x="231.7" y="55">GND</text>
<text x="247" y="55">GND</text>
<text x="264.7" y="55">GND</text>
<text x="34.9" y="65.1">GND</text>
<text x="93.3" y="63.9">GND</text>
<text x="197.9" y="63.5">J15</text>
<text x="197.6" y="66.2">VREF</text>
<text x="14.3" y="75.8">+5V</text>
<text x="32.1" y="75.8">+5V</text>
<text x="44.1" y="76">+BATT</text>
<text x="141.4" y="77.8">J10</text>
<text x="194.7" y="75.9">J13</text>
<text x="23.8" y="79.7">J4</text>
<text x="55.6" y="83.8">J5</text>
<text x="91.1" y="79.1">J7</text>
<text x="125.6" y="80.3">+3V3</text>
<text x="155.9" y="80.3">+3V3</text>
<text x="55.7" y="86.6">I_Sense</text>
<text x="179" y="88.5">+3V3</text>
<text x="179.1" y="86">GND</text>
<text x="209.3" y="88.5">+3V3</text>
<text x="209.4" y="86">GND</text>
<text x="55.5" y="94.2">JST_PH</text>
<text x="55.6" y="91.4">J6</text>
<text x="188.5" y="94.9">DEBUG_KITPROG</text>
<text x="228" y="91.1">SW_RESET</text>
<text x="233.7" y="93.9">SW3</text>
<text x="13.9" y="102">GND</text>
<text x="31.7" y="102">GND</text>
<text x="45" y="102">GND</text>
<text x="82.5" y="101.3">GND</text>
<text x="97.7" y="101.3">GND</text>
<text x="131.4" y="99.4">GND</text>
<text x="140.2" y="96.8">COMS</text>
<text x="150.4" y="99.4">GND</text>
<text x="194.7" y="101.9">J14</text>
<text x="236.3" y="108.2">GND</text>
<text x="179" y="117.1">+3V3</text>
<text x="179.1" y="114.5">GND</text>
<text x="209.3" y="117.1">+3V3</text>
<text x="209.4" y="114.5">GND</text>
<text x="190.3" y="120.9">DEBUG_FULL</text>
</g>
<g font-size="1.8" fill="#848400">
<text x="132.3" y="40.3">DEBUG_RXI</text>
<text x="132.3" y="42.8">DEBUG_TXO</text>
<text x="181.1" y="63.1">VREF</text>
<text x="72.8" y="81.5">STIM_OUT</text>
<text x="102.4" y="81.5">STIM_OUT</text>
<text x="172.6" y="80.9">DBG_SWDCLK</text>
<text x="174.3" y="78.4">DBG_SWDIO</text>
<text x="179.3" y="83.4">RESET</text>
<text x="207.2" y="80.9">DBG_SWDCLK</text>
<text x="207.2" y="83.4">RESET</text>
<text x="207.2" y="78.4">DBG_SWDIO</text>
<text x="239.4" y="80.1" transform="rotate(-90 239.4 80.1)">RESET</text>
<text x="120.9" y="85.3">DEBUG_TXO</text>
<text x="124.6" y="87.9">I2C_SCL</text>
<text x="153.9" y="85.3">DEBUG_RXI</text>
<text x="153.9" y="87.9">I2C_SDA</text>
<text x="172.6" y="106.9">DBG_SWDCLK</text>
<text x="174.3" y="104.4">DBG_SWDIO</text>
<text x="207.2" y="104.4">DBG_JTAG_TDI</text>
<text x="207.2" y="106.9">DBG_SWO</text>
<text x="174.2" y="112">DEBUG_TXO</text>
<text x="179.3" y="109.5">RESET</text>
<text x="207.2" y="112">DEBUG_RXI</text>
<text x="207.2" y="109.5">RESET</text>
</g>
<g font-size="1.8">
<text x="73.7" y="45.6">USB_P</text>
<text x="73.7" y="48.2">USB_N</text>
</g>
<g font-size="1.8" fill="#0000c2">
<text x="105.4" y="68.5">Testbed USB Serial</text>
<text x="146.7" y="68.5">Testbed Power Enable</text>
<text x="262.9" y="68.5">Power Rail Breakout</text>
<text x="14" y="125">USB Power Breakout</text>
<text x="40.6" y="125">Battery Connection</text>
<text x="69.8" y="125">Stimulator Output</text>
<text x="118.1" y="124.4">Debug Coms</text>
<text x="170.8" y="125">MCU Debug</text>
<text x="226.1" y="125">MCU Reset</text>
</g>
</svg>
